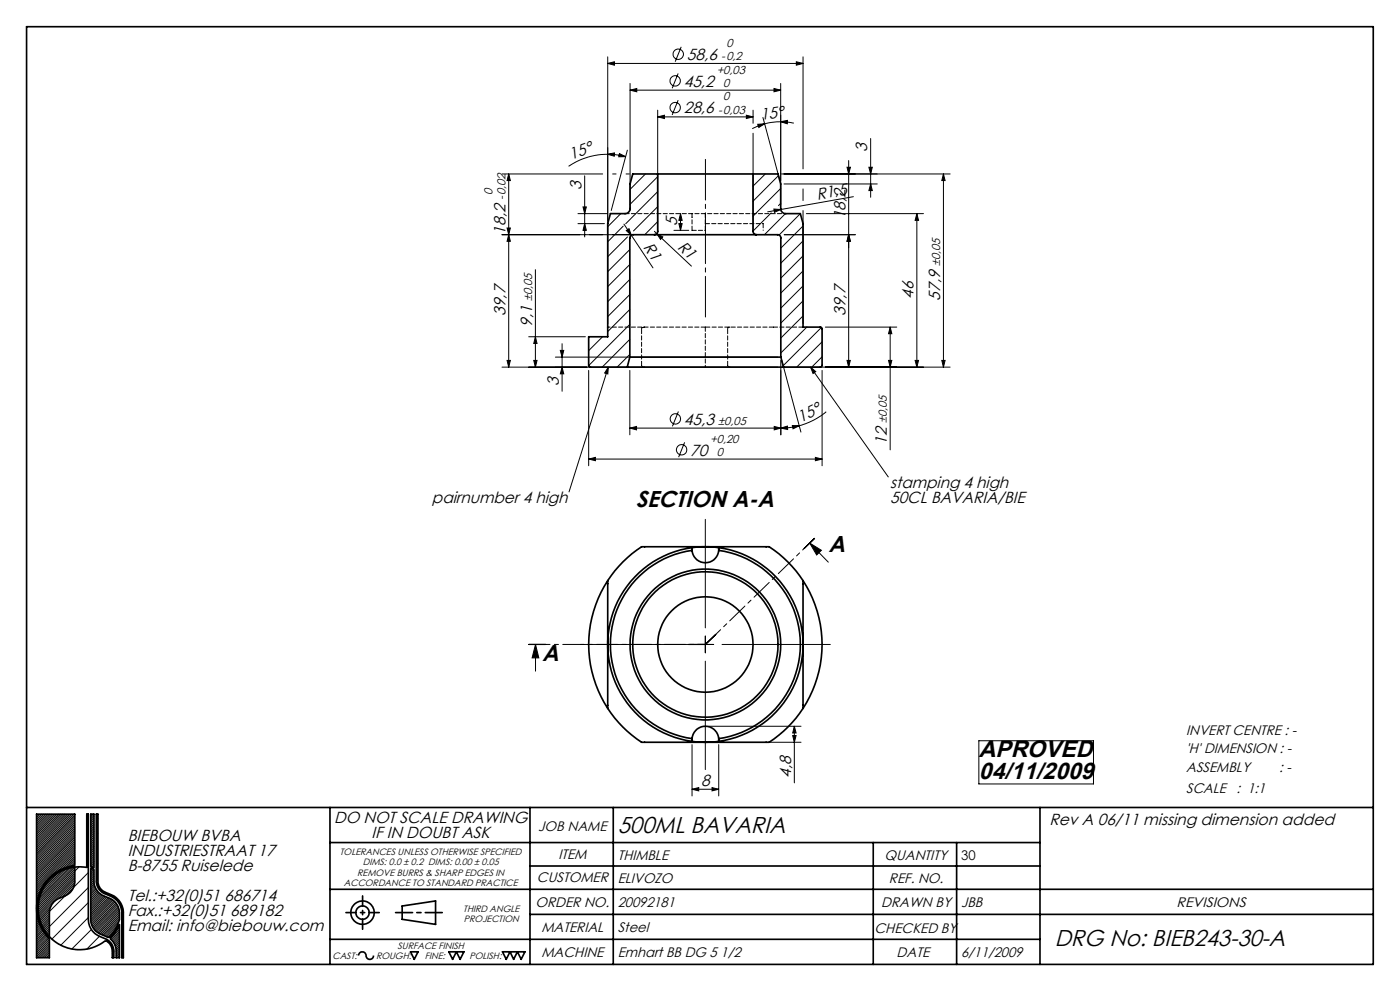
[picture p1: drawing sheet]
<svg xmlns="http://www.w3.org/2000/svg" width="420mm" height="297mm" viewBox="0 0 420 297" stroke-linecap="round" stroke-linejoin="round" font-family="sans-serif">
<g fill="none" stroke="#000" stroke-width=".3">
<path d="M182.3 19l2-.5v1zM182.3 17v80M182.3 19h58.6M204.4 14l-1.8 4.5M238.9 18.5l2 .5-2 .5zM240.9 17v33.6M189 27l2-.5v1zM189 25v38M189 27h45.2M197.3 35l2-.5v1zM197.3 33v36.3M197.3 35h28.6"/>
<path d="M203.4 22l-1.8 4.5M203.4 30l-1.8 4.5M223.9 34.5l2 .5-2 .5zM225.9 33v3.9M225.9 39.9v29.4M227.3 37.2l2.1-.1-1.8 1.1zM228.9 35.2l5.1 18.9M229.4 37.1l-3.7 1.5M232.2 26.5l2 .5-2 .5zM234.2 36.5l2-.4v1zM234.2 36.5l-3 .2-1.8 .4M234.2 36.5l4 .4"/>
<path d="M234.2 25v36.3M150.6 52.1h30.2M152.6 52.1l.5 2h-1zM152.6 52.1v57.9M175.4 52.7v18.3M182.3 46.2l2-.4v1zM182.3 46.2l3.4 .3 2 .5M182.3 46.2a20.7 20.7 0 0 0-11.7 3.6M183.8 52.1h1M185.8 46l1.9 1h-2.1zM187.8 52.1h1M188.2 45l-4.8 18.1"/>
<path d="M193.6 52.1l-4.6 4.7M197.3 52.9l-8.3 8.3M197.3 57.4l-9.6 9.7M229.6 52.1l-3.7 3.7M233.5 52.6l-7.6 7.7M234.2 56.5l-8.3 8.3M234.4 52.1h50.6M235.2 55.1h28M240.9 56.6v3.5M254.1 50.1h1l-.5 2zM254.6 48.1v61.9M256 58.9l-21.8 3.9"/>
<path d="M260.7 50.1h1l-.5 2zM261.2 55.1l.5 2h-1zM261.2 41.5v17.6M283 52.1l.5 2h-1zM283 52.1v57.9M150.6 70.3h38.3M152.1 68.3h1l-.5 2zM152.6 70.3l.5 2h-1zM173.4 64h8.7M173.4 67h7.9M174.9 62h1l-.5 2zM175.4 67l.5 2h-1z"/>
<path d="M186.2 64l-3.9 3.9M187 67.8l-4.7 4.7M187.2 67.2l8.7 13.1M187.9 69.1l.8-.6 .7 2zM188.2 71l-5.9 5.9M188.9 74.8l-6.6 6.6M188.9 79.3l-6.6 6.6M196.3 69.3l.7 .7M197 70l1.8 1-.6 .8zM197 70l10.4 9.8M197.3 61.9l-7.3 7.3M197.3 66.4l-3.9 3.9"/>
<path d="M202.2 69h4.4M203.7 67h.9l-.4 2zM204.2 64l.4 2h-.9zM204.2 64v5M231.4 63.8l-5.5 5.4M232.2 62.6l2 .2-1.9 .8zM234.2 61l-.7 .6M234.2 62.8l-3.9 .7M235.3 70.3h21.3M235.6 64l-6.3 6.3M240.1 64l-6.4 6.4M240.9 67.7l-6.7 6.7"/>
<path d="M240.9 63.1v33.9M240.9 72.2l-6.7 6.7M240.9 76.7l-6.7 6.7M241.9 64h35.1M254.6 70.3l.5 2h-1zM275.1 64l.5 2h-1.1zM275.1 64v46M160.6 80.8v29.2M188.9 88.3l-6.6 6.6M188.9 83.7l-6.6 6.7M188.9 92.7l-6.6 6.7M188.9 97.2l-12.3 12.4"/>
<path d="M240.9 81.2l-6.7 6.6M240.9 85.7l-6.7 6.7M240.9 90.2l-6.7 6.6M240.9 94.7l-6.7 6.6M242 98l-7.8 7.8M246.4 98.1l-11.5 11.5M247.6 98h21.4M267.1 98l.4 2h-.9zM267.1 98v36.8M150.6 110h82.7M152.1 108h1l-.5 2zM158.6 100.9h17"/>
<path d="M160.1 108h1l-.5 2zM160.6 100.9l.5 2h-1zM166.6 107h66.7M168.1 105h1l-.5 2zM168.6 110l.5 2h-1zM168.6 103v14.3M176.6 111v28.6M180.8 100.9l-4.2 4.2M182.5 110l-.1 2.1-1-.3zM182.5 110l-11.8 37.4M188.9 101.7l-8.2 8.3M188.9 111v19.3"/>
<path d="M188.9 106.2l-3.8 3.8M234.2 108v22.3M234.5 108l5.8 21.5M235.3 110h49.7M243.2 110l1.5 1.4-.8 .5zM243.2 110l23.3 32.9M246.6 111v28.6M246.6 102.4l-7.6 7.6M246.6 106.9l-2.9 3M254.1 108h1l-.5 2zM266.6 108h.9l-.4 2zM274.5 108h1.1l-.5 2z"/>
<path d="M282.5 108h1l-.5 2zM176.6 137.6l2-.5v1zM176.6 137.6h70M188.9 128.3l2.1-.5v1zM188.9 128.3h45.3M203.5 123.3l-1.8 4.5M205.4 132.6l-1.8 4.4M232.3 127.8l1.9 .5-1.9 .5zM234.2 128.3l2-.6 .1 1zM237.7 127.5l2.1 .1-1.9 .9zM239.8 127.6l-2.8 .5-2.8 .2M244.6 137.1l2 .5-2 .5z"/>
<path d="M247.9 123.4l-3.8 2.5-4.3 1.7M211.6 155.6v32.6M242.9 162.8l3.5 2.1-1.4 1.4zM242.9 162.8l5.6 5.7M160.7 193.1l.9 4.1h-2zM160.7 193.1v8.1M174.1 193.1h32.5M209.1 193.1h5M211.6 190.6v5M211.6 198.2v32.4M216.6 193.1h32.5M212.6 217.7h27.7"/>
<path d="M238.3 217.7l.5 2h-1zM238.3 217.7v16.9M207.6 236.5l2-.5v1zM207.6 223.2v15.3M207.6 236.5h8M213.6 236l2 .5-2 .5zM215.6 223.2v15.3M230.8 222.5h9.5M237.8 220.4h1l-.5 2.1zM293.7 222h34.3v12.9h-34.3zM11.5 244l-.5 .5M12 244l-1 1"/>
<path d="M12.6 244l-1.6 1.6M13.1 244l-2.1 2.2M13.7 244l-2.7 2.7M14.3 244l-3.3 3.3M14.8 244l-3.8 3.9M15.4 244l-4.4 4.4M15.9 244l-4.9 5M16.5 244l-5.5 5.6M17.1 244l-6.1 6.1M17.6 244l-6.6 6.6M18.2 244l-7.2 7.2M18.7 244l-7.7 7.8"/>
<path d="M19.3 244l-8.3 8.3M19.9 244l-8.9 8.9M20.4 244l-9.4 9.5M21 244l-10 10M21.6 244l-10.6 10.6M21.9 260l-10.3 10.2M22.1 244l-11.1 11.2M22.4 244.3l-11.4 11.4M22.4 244.8l-11.4 11.5M22.4 245.4l-11.4 11.4M22.4 245.9l-11.4 11.5M22.4 246.5l-11.4 11.4"/>
<path d="M22.4 247l-11.4 11.5M22.4 247.6l-11.4 11.5M22.4 248.2l-11.4 11.4M22.4 248.7l-11.4 11.5M22.4 249.3l-11.4 11.5M22.4 249.9l-11.4 11.4M22.4 250.4l-11.4 11.5M22.4 251l-11.4 11.4M22.4 251.5l-11.4 11.5M22.4 252.1l-11.4 11.5M22.4 252.7l-11.4 11.4M22.4 253.2l-11.4 11.5"/>
<path d="M22.4 253.8l-11.4 11.5M22.4 254.3l-11.4 11.5M22.4 254.9l-11.4 11.5M22.4 255.5l-6.8 6.8M22.4 256l-4.9 5M22.4 256.6l-3.8 3.9M22.4 257.1l-2.9 3M22.4 257.7l-2 2.1M22.4 258.3l-1.3 1.3M22.4 258.8l-.6 .7M22.4 260l-10.9 10.9M23.7 259.8l-12.2 12.3"/>
<path d="M26 244h.1M26.5 257l-.5 .5M26.5 248l-.5 .5M26.5 252.5l-.5 .5M27.7 244l-.5 .5M28.2 244.1l-1 1M28.2 244.7l-1 .9M28.2 245.8l-1 1M28.2 246.4l-1 .9M28.2 248.6l-1 1M28.2 249.2l-1 .9M28.2 249.7l-1 1"/>
<path d="M28.2 250.3l-1 .9M28.2 250.9l-1 .9M28.2 252l-1 .9M28.2 252.6l-1 .9M28.2 253.7l-1 .9M28.2 254.8l-1 .9M28.2 255.3l-1 1M28.2 255.9l-1 1M28.2 256.5l-1 .9M28.2 257l-1 1M28.2 257.6l-1 .9M28.2 258.2l-1 .9"/>
<path d="M28.2 258.7l-1 1M28.2 259.9l-.2 .1M28.2 245.2l-1 1M28.2 246.9l-1 1M28.2 247.5l-1 1M28.2 248l-1 1M28.2 251.4l-1 1M28.2 253.1l-1 1M28.2 254.2l-1 1M28.2 259.3l-.6 .6M29.4 249.7l-.5 .5M29.4 254.1l-.5 .5"/>
<path d="M29.4 245.2l-.5 .4M29.4 258.7l-.5 .4M11 272h.1M11 272.6h.1M11 271.4h.1M11 273.1h.1M11 273.6v.1M11.1 270.8l-.1 .1M11.1 274.1l-.1 .1M11.1 270.1l-.1 .2M11.2 274.6l-.2 .2M11.3 269.4l-.3 .3"/>
<path d="M11.3 275l-.3 .3M11.4 275.5l-.4 .4M11.5 268.7l-.5 .5M11.5 275.9l-.5 .6M11.7 276.4l-.7 .6M11.7 267.9l-.7 .7M11.8 276.8l-.8 .8M12 277.2l-1 1M12.1 266.9l-1.1 1.2M12.1 277.6l-1.1 1.1M12.3 278l-1.3 1.3M12.5 278.3l-1.5 1.6"/>
<path d="M12.7 265.8l-1.7 1.7M12.7 278.7l-1.7 1.7M12.9 279l-1.9 1.9M13.2 279.4l-2.2 2.1M13.4 279.7l-2.4 2.4M14 263.9l-3 3M14.8 273.8l-2.6 2.6M14.8 274.4l-2.5 2.4M14.8 274.9l-2.3 2.3M14.8 275.4l-2.1 2.2M14.8 276l-1.9 2M14.8 276.6l-1.7 1.7"/>
<path d="M14.8 277.1l-1.5 1.6M14.8 278.3l-1.1 1.1M14.8 278.8l-.8 .9M14.8 279.4l-.6 .6M14.8 280l-.3 .3M14.9 272.5l-3 3.1M15.2 271.7l-3.4 3.4M17.5 261.6l-4.3 4.2M18.7 260.9l-6.1 6.1M19.6 260.5l-7.4 7.5M20.5 260.3l-8.5 8.5M21.2 260.1l-9.5 9.4"/>
<path d="M22.3 265.1l-3.7 3.8M22.4 260.5l-10.9 11M22.4 261.7l-10.9 10.9M22.4 262.2l-10.9 11M22.4 262.8l-10.9 10.9M22.4 263.3l-10.8 10.9M22.4 263.9l-10.7 10.7M22.4 264.5l-4.8 4.8M26.5 261.5l-14.5 14.5M26.5 266l-13 13M26.5 270.5l-10.9 10.9M26.5 275l-8.3 8.3"/>
<path d="M27.4 278.6l-5.8 5.8M27.7 260.4l-.5 .4M28.1 260.5l-.9 .9M28.2 261.5l-1 1M28.2 262.1l-1 .9M28.2 263.2l-1 1M28.2 263.8l-1 .9M28.2 260.9l-1 1M28.2 262.6l-1 1M28.2 264.3l-1 1M28.3 264.8l-1.1 1M28.3 265.3l-1.1 1.1"/>
<path d="M28.5 265.7l-1.3 1.3M28.6 266.1l-1.4 1.4M28.8 266.5l-1.6 1.6M29 266.8l-1.8 1.8M29.3 267.2l-2.1 2M29.4 263.1l-.5 .5M29.6 267.4l-2.4 2.4M29.8 267.7l-2.6 2.6M30.2 268l-3 2.9M30.4 266.6l-.3 .3M30.5 268.2l-3.3 3.3M30.9 268.4l-3.7 3.6"/>
<path d="M31.3 268.6l-4.1 4M31.6 268.7l-4.4 4.5M32 268.9l-4.8 4.8M32.5 269.1l-5.3 5.1M32.8 269.2l-5.6 5.6M33.2 269.4l-6 6M33.4 268.1l-.4 .4M33.6 269.6l-6.4 6.3M33.9 269.8l-6.6 6.6M34.2 270.1l-6.8 6.8M34.3 279l-1.9 1.9M34.5 270.3l-6.9 7"/>
<path d="M34.8 270.6l-7.1 7.1M35 271l-7.1 7.1M35 277.7l-3 3M35.2 271.3l-7 7.1M35.4 271.7l-7 7M35.5 276.7l-3.9 3.9M35.6 272.1l-6.9 6.9M35.7 272.5l-6.7 6.8M35.8 273l-6.5 6.5M35.8 275.8l-4.6 4.6M35.8 273.5l-6.2 6.2M35.8 274.1l-5.8 5.8"/>
<path d="M35.8 274.6l-5.4 5.5M35.8 275.2l-5 5M35.8 277.5l-.3 .2M35.8 278l-.9 1M35.8 278.6l-2.7 2.7M35.8 279.1l-2.5 2.5M35.8 279.7l-2.2 2.2M35.9 270.1l-.4 .4M37 273.5l-.5 .4M37 278l-.5 .4M13.6 280l-2.6 2.6M13.9 280.3l-2.9 2.9"/>
<path d="M14.1 280.6l-3.1 3.2M14.4 280.9l-3.4 3.4M14.6 281.2l-3.6 3.7M14.8 280.5l-.1 .1M14.8 281.6l-3.8 3.9M14.8 282.2l-3.8 3.8M14.8 282.7l-3.8 3.9M14.8 283.3l-3.7 3.7M14.8 283.9l-3.1 3.1M14.8 284.4l-2.6 2.6M14.8 285l-2 2M14.8 285.6l-1.5 1.4"/>
<path d="M14.8 286.1l-.9 .9M14.8 286.7l-.3 .3M29.8 280.6l-3.8 3.8M32.8 282.1l-.3 .4M34.1 285.3l-.4 .5M35.8 280.2l-1.9 2M35.8 280.8l-1.7 1.7M35.8 281.4l-1.5 1.5M35.8 281.9l-1.3 1.4M35.8 282.5l-1.2 1.2M35.8 283.1l-1 1M35.8 283.6l-.9 1"/>
<path d="M35.8 284.2l-.9 .9M35.8 284.8l-.9 .9M35.8 285.3l-.9 1M35.8 285.9l-.9 .9M35.8 286.4l-.6 .6M35.8 287h.1M37 282.4l-.5 .5M37 286.9l-.1 .1"/>
<circle cx="203.5" cy="16.2" r="1.55"/>
<circle cx="202.6" cy="32.2" r="1.56"/>
<circle cx="202.6" cy="24.2" r="1.56"/>
<circle cx="202.6" cy="125.5" r="1.55"/>
<circle cx="204.5" cy="134.8" r="1.56"/>
</g>
<g fill="none" stroke="#000" stroke-width=".5">
<path d="M8 8h404v281h-404zM197.3 52.1h-7.5l-.8 3v7.4a1.51 1.51 0 0 1-1.5 1.5h-4.4l-.8 3v33.9h-5.7v8.6l.4 .5h11.2M197.3 52.1v17.2a1.02 1.02 0 0 1-1 1M197.3 52.1h28.6M225.9 52.1h7.5l.8 3v7.4a1.51 1.51 0 0 0 1.5 1.5h4.4l.8 3v31h5.3l.3 .2 .1 11.3-.4 .5h-11.1M225.9 52.1v17.2a1.02 1.02 0 0 0 1 1M196.3 70.3h-6.3a1.02 1.02 0 0 0-1.1 1v35.7M196.3 70.3h30.6M226.9 70.3h6.4a.96 .96 0 0 1 .9 1v35.7M188.2 110h46.9M188.9 107h45.3M188.9 107l-.7 3"/>
<path d="M234.2 107l.9 3M182.3 174a32.8 32.8 0 0 1 10.3-10.1h37.9a28.8 28.8 0 0 1 10.4 10.1M182.3 174v38.3M182.3 174a34.9 34.9 0 0 0 0 38.3M207.6 165a4 4 0 0 0 4 3.7 4 4 0 0 0 4-3.7M207.6 165a28.5 28.5 0 0 0-24.5 28.2 28.5 28.5 0 0 0 24.5 28.2M207.6 164.1a29.3 29.3 0 0 0-25.3 29.1 29.3 29.3 0 0 0 25.3 29M207.6 164.1v.9M207.6 164.1a28.5 28.5 0 0 1 8 0M215.6 165a28.5 28.5 0 0 1 24.5 28.2 28.5 28.5 0 0 1-24.5 28.2M215.6 164.1v.9M215.6 164.1a29.3 29.3 0 0 1 25.3 29.1 29.3 29.3 0 0 1-25.3 29"/>
<path d="M240.9 174v38.3M240.9 174a34.9 34.9 0 0 1 0 38.3M182.3 212.3a32.4 32.4 0 0 0 10.4 10.2h37.8a29.9 29.9 0 0 0 10.4-10.2M207.6 221.4a4 4 0 0 1 4-3.7 4 4 0 0 1 4 3.7M207.6 221.4v.8M207.6 222.2a28.5 28.5 0 0 0 8 0M215.6 221.4v.8M8 242h404M11 244h11.4v15.4a12.9 12.9 0 0 0-10.7 8.6 12.9 12.9 0 0 0 3.1 13.4v5.6h-3.8zM22.4 259.9v4.2a4.7 4.7 0 0 1-2.9 4.4l-1.8 .7a4.7 4.7 0 0 0-2.9 4.4v7.1M26 244h.5v31.6a5.6 5.6 0 0 0 3.4 5l1.7 .8a4 4 0 0 1 2.5 3.7v1.9h-.4v-1.9l-.3-1.4-.6-1-1.1-.8a12.4 12.4 0 0 1-19.8-6.6 12.4 12.4 0 0 1 14.1-15.3zM27.2 244h1v16l-1-.3z"/>
<path d="M28.9 244h.5v20.7l.2 .8 .8 1.1 1.2 .8 1.7 .7a5.9 5.9 0 0 1 3.7 5.5v13.4h-.5v-13.4a5.5 5.5 0 0 0-3.3-5l-1.8-.8a4.1 4.1 0 0 1-2.5-3.7zM99 242v47M99 252.5h213M159 242v47M159 259.5h153M184 242v47M262 252.5v36.5M287 252.5v36.5M312 242v47M27.2 260.2l1 .4v3.5a4.8 4.8 0 0 0 2.9 4.4l1.8 .7a4.8 4.8 0 0 1 2.9 4.4 6.5 6.5 0 0 1-.7 4l-.8 1.4-1.7 2.1-2.4-1.1a4.8 4.8 0 0 1-3-4.4zM35.8 277.1v9.9h-.9l-.2-3.1-.6-1.4-1.1-1.2 1.6-2zM99 266.5h313"/>
<path d="M120.6 271.5l10.1-1.5v7l-10.1-1.5zM159 274h253M99 281.5h213M107.6 286.4a1.16 1.16 0 0 1 1.3-1.1 1.16 1.16 0 0 1 1 1.4 1.13 1.13 0 0 0 1.2 .8 1.13 1.13 0 0 0 1-1.1M123.2 285.3h2.2l-1.1 2.2zM134.7 285.3h4.5l-1.2 2.2-1.1-2.2-1.1 2.2zM150.7 285.3h6.8l-1.1 2.2-1.2-2.2-1.1 2.2-1.1-2.2-1.1 2.2z"/>
<circle cx="211.6" cy="193.1" r="21.8"/>
<circle cx="211.6" cy="193.1" r="14.3"/>
<circle cx="211.6" cy="193.2" r="22.6"/>
<circle cx="108.8" cy="273.5" r="3.5"/>
<circle cx="108.8" cy="273.5" r="2"/>
</g>
<path d="M244.3 161.3l-3.1 3M244.4 161.4l-3.1 3M158.7 193.1h52.9M158.7 193.2h5M158.7 193.1h5M211.6 193.1l3.1-3M211.6 193.2h-5M211.6 193.1h-5M211.6 193.1l32.8-31.8M211.7 193.2l3.1-3.1" fill="none" stroke="#000" stroke-width=".3" stroke-dasharray="6.3 1.3 1.3 1.3"/>
<path d="M211.6 47.8v47.2" fill="none" stroke="#000" stroke-width=".3" stroke-dasharray="15.2 1.3 1.3 1.3" stroke-dashoffset="3.1"/>
<path d="M118.7 273.5h14" fill="none" stroke="#000" stroke-width=".5" stroke-dasharray="6.3 1.3 1.3 1.3" stroke-dashoffset="1.3"/>
<path d="M103.8 273.5h10M108.8 278.5v-10" fill="none" stroke="#000" stroke-width=".5" stroke-dasharray="6.3 1.3 1.3 1.3" stroke-dashoffset="3.3"/>
<g fill="#000">
<path d="M187.9 69.1l.8-.6 .7 2zM197 70l1.8 1-.6 .8zM232.2 62.6l2 .2-1.9 .8z"/>
<path d="M182.3 19l2-.5v1zM238.9 18.5l2 .5-2 .5z"/>
<path d="M189 27l2-.5v1zM232.2 26.5l2 .5-2 .5z"/>
<path d="M197.3 35l2-.5v1zM223.9 34.5l2 .5-2 .5zM188.9 128.3l2.1-.5v1zM232.3 127.8l1.9 .5-1.9 .5z"/>
<path d="M227.3 37.2l.3 1 1.8-1.1zM234.2 36.5l2 .6v-1z"/>
<path d="M185.8 46l1.9 1h-2.1zM182.3 46.2l2-.4v1z"/>
<path d="M261.2 55.1l.5 2h-1zM260.7 50.1h1l-.5 2z"/>
<path d="M174.9 62h1l-.5 2zM175.4 67l.5 2h-1zM152.6 52.1l.5 2h-1zM152.1 68.3h1l-.5 2zM152.6 70.3l.5 2h-1zM152.1 108h1l-.5 2zM160.6 100.9l.5 2h-1zM160.1 108h1l-.5 2zM254.6 70.3l.5 2h-1zM254.1 108h1l-.5 2z"/>
<path d="M203.7 67h.9l-.4 2zM204.2 64l.4 2h-.9z"/>
<path d="M275.1 64l.5 2h-1.1zM274.5 108h1.1l-.5 2zM283 52.1l.5 2h-1zM282.5 108h1l-.5 2zM267.1 98l.4 2h-.9zM266.6 108h.9l-.4 2zM168.1 105h1l-.5 2zM168.6 110l.5 2h-1zM254.1 50.1h1l-.5 2zM254.6 70.3l.5 2h-1z"/>
<path d="M243.2 110l1.5 1.4-.8 .5zM182.5 110l-.1 2.1-1-.3z"/>
<path d="M176.6 137.6l2-.5v1zM244.6 137.1l2 .5-2 .5z"/>
<path d="M237.7 127.5l.2 1 1.9-.9zM234.2 128.3l2.1 .4-.1-1z"/>
<path d="M160.7 193.1l.9 4.1h-2zM242.9 162.8l3.5 2.1-1.4 1.4z"/>
<path d="M238.3 217.7l.5 2h-1zM237.8 220.4h1l-.5 2.1z"/>
<path d="M207.6 236.5l2-.5v1zM213.6 236l2 .5-2 .5z"/>
</g>
<g fill="none" stroke="#000" stroke-width=".3" stroke-dasharray="1.3 .6">
<path d="M187.5 64h48.2M207.6 65.1v-1.1M207.6 69v-3.9M207.6 69h4M211.6 67h17.4M211.6 69v-5M229 67v2M193.4 98l-.8 .2-.1 .3M211.6 98h-29.3M211.6 98v12M219 98l-.5 .1-.2 .4M232 98h-20.4"/>
<path d="M240.9 98h-8.9M192.5 109.5v-11M192.5 109.5l.4 .5h.5M218.3 109.5l.1 .3 .6 .2M218.3 109.5v-11"/>
</g>
<g font-size="7.1">
<text x="293.7" y="226.9">APROVED</text>
<text x="293.7" y="233.4">04/11/2009</text>
</g>
<g font-size="6.9">
<text x="190.7" y="151.8">SECTION A-A</text>
<text x="248.5" y="165.3">A</text>
<text x="162.6" y="198">A</text>
<text x="185.3" y="249.7">500ML BAVARIA</text>
<text x="316.4" y="283.5">DRG No: BIEB243-30-A</text>
</g>
<g font-size="4.8">
<text x="206" y="18">58,6</text>
<text x="205.1" y="26">45,2</text>
<text x="205.1" y="34">28,6</text>
<text x="228.2" y="36.1" transform="rotate(-7 228.2 36.1)">15°</text>
<text x="171.4" y="47.8" transform="rotate(-21 171.4 47.8)">15°</text>
<text x="260.2" y="45.6" transform="rotate(-90 260.2 45.6)">3</text>
<text x="174.4" y="56.8" transform="rotate(-90 174.4 56.8)">3</text>
<text x="245.2" y="59.8" transform="rotate(-10 245.2 59.8)">R1,5</text>
<text x="253.6" y="65.7" transform="rotate(-90 253.6 65.7)">18,2</text>
<text x="151.6" y="70.3" transform="rotate(-90 151.6 70.3)">18,2</text>
<text x="203.2" y="67.8" transform="rotate(-90 203.2 67.8)">5</text>
<text x="192.8" y="74" transform="rotate(56 192.8 74)">R1</text>
<text x="203.1" y="74.3" transform="rotate(43 203.1 74.3)">R1</text>
<text x="274" y="89.6" transform="rotate(-90 274 89.6)">46</text>
<text x="151.6" y="94.7" transform="rotate(-90 151.6 94.7)">39,7</text>
<text x="253.6" y="94.7" transform="rotate(-90 253.6 94.7)">39,7</text>
<text x="282" y="90.1" transform="rotate(-90 282 90.1)">57,9</text>
<text x="159.6" y="97.9" transform="rotate(-90 159.6 97.9)">9,1</text>
<text x="167.6" y="115.7" transform="rotate(-90 167.6 115.7)">3</text>
<text x="205.2" y="127.3">45,3</text>
<text x="240.1" y="126.7" transform="rotate(-26 240.1 126.7)">15°</text>
<text x="207.1" y="136.5">70</text>
<text x="266" y="133.2" transform="rotate(-90 266 133.2)">12</text>
<text x="267.1" y="146.4">stamping 4 high</text>
<text x="129.6" y="150.8">pairnumber 4 high</text>
<text x="267.1" y="150.8">50CL BAVARIA/BIE</text>
<text x="237.3" y="233" transform="rotate(-90 237.3 233)">4,8</text>
<text x="210.4" y="235.5">8</text>
<text x="38.3" y="251.9">BIEBOUW BVBA</text>
<text x="100.2" y="246.6">DO NOT SCALE DRAWING</text>
<text x="111.5" y="251.1">IF IN DOUBT ASK</text>
<text x="314.8" y="247.2">Rev A 06/11 missing dimension added</text>
<text x="38.3" y="256.5">INDUSTRIESTRAAT 17</text>
<text x="38.3" y="261">B-8755 Ruiselede</text>
<text x="38.3" y="270">Tel.:+32(0)51 686714</text>
<text x="38.3" y="274.6">Fax.:+32(0)51 689182</text>
<text x="38.3" y="279.1">Email: info@biebouw.com</text>
</g>
<g font-size="4.1">
<text x="355.9" y="220.3">INVERT CENTRE : -</text>
<text x="355.9" y="225.7">'H' DIMENSION : -</text>
<text x="355.9" y="231.4">ASSEMBLY</text>
<text x="383.7" y="231.4">: -</text>
<text x="355.9" y="237.5">SCALE</text>
<text x="371" y="237.5">: 1:1</text>
<text x="161.4" y="249">JOB NAME</text>
<text x="167.5" y="257.4">ITEM</text>
<text x="185.3" y="257.7">THIMBLE</text>
<text x="265.4" y="257.8">QUANTITY</text>
<text x="161.1" y="264.3">CUSTOMER</text>
<text x="185.3" y="264.6">ELIVOZO</text>
<text x="266.7" y="264.6">REF. NO.</text>
<text x="160.7" y="271.8">ORDER NO.</text>
<text x="185.3" y="271.7">20092181</text>
<text x="264.4" y="271.7">DRAWN BY</text>
<text x="288.3" y="271.7">JBB</text>
<text x="352.9" y="271.7">REVISIONS</text>
<text x="162.4" y="279.4">MATERIAL</text>
<text x="185.3" y="279.4">Steel</text>
<text x="262.3" y="279.6">CHECKED BY</text>
<text x="162.4" y="286.9">MACHINE</text>
<text x="185.3" y="286.8">Emhart BB DG 5 1/2</text>
<text x="269" y="286.9">DATE</text>
<text x="288.3" y="286.9">6/11/2009</text>
</g>
<text font-size="4" x="288.4" y="257.8">30</text>
<g font-size="3.5">
<text x="217.9" y="14.1">0</text>
<text x="215" y="22.1">+0,03</text>
<text x="216.4" y="18">-0,2</text>
<text x="217" y="26">0</text>
<text x="215.5" y="34">-0,03</text>
<text x="217" y="30.1">0</text>
<text x="147.7" y="58.5" transform="rotate(-90 147.7 58.5)">0</text>
<text x="151.7" y="60" transform="rotate(-90 151.7 60)">-0,02</text>
<text x="282.1" y="79.9" transform="rotate(-90 282.1 79.9)">±0,05</text>
<text x="159.7" y="90.3" transform="rotate(-90 159.7 90.3)">±0,05</text>
<text x="215.5" y="127.3">±0,05</text>
<text x="266.1" y="126.8" transform="rotate(-90 266.1 126.8)">±0,05</text>
<text x="213.1" y="132.7">+0,20</text>
<text x="215.1" y="136.6">0</text>
</g>
<g font-size="2.8">
<text x="102" y="256.1">TOLERANCES UNLESS OTHERWISE SPECIFIED</text>
<text x="107.2" y="262.5">REMOVE BURRS &amp; SHARP EDGES IN</text>
<text x="108.8" y="259.1">DIMS: 0.0 ± 0.2 DIMS: 0.00 ± 0.05</text>
<text x="103.2" y="265.5">ACCORDANCE TO STANDARD PRACTICE</text>
<text x="139" y="273.5">THIRD ANGLE</text>
<text x="139.2" y="276.5">PROJECTION</text>
<text x="99.7" y="287.3">CAST:</text>
<text x="112.8" y="287.3">ROUGH:</text>
<text x="119.3" y="284.4">SURFACE FINISH</text>
<text x="127.5" y="287.3">FINE:</text>
<text x="140.8" y="287.3">POLISH:</text>
</g>
</svg>
